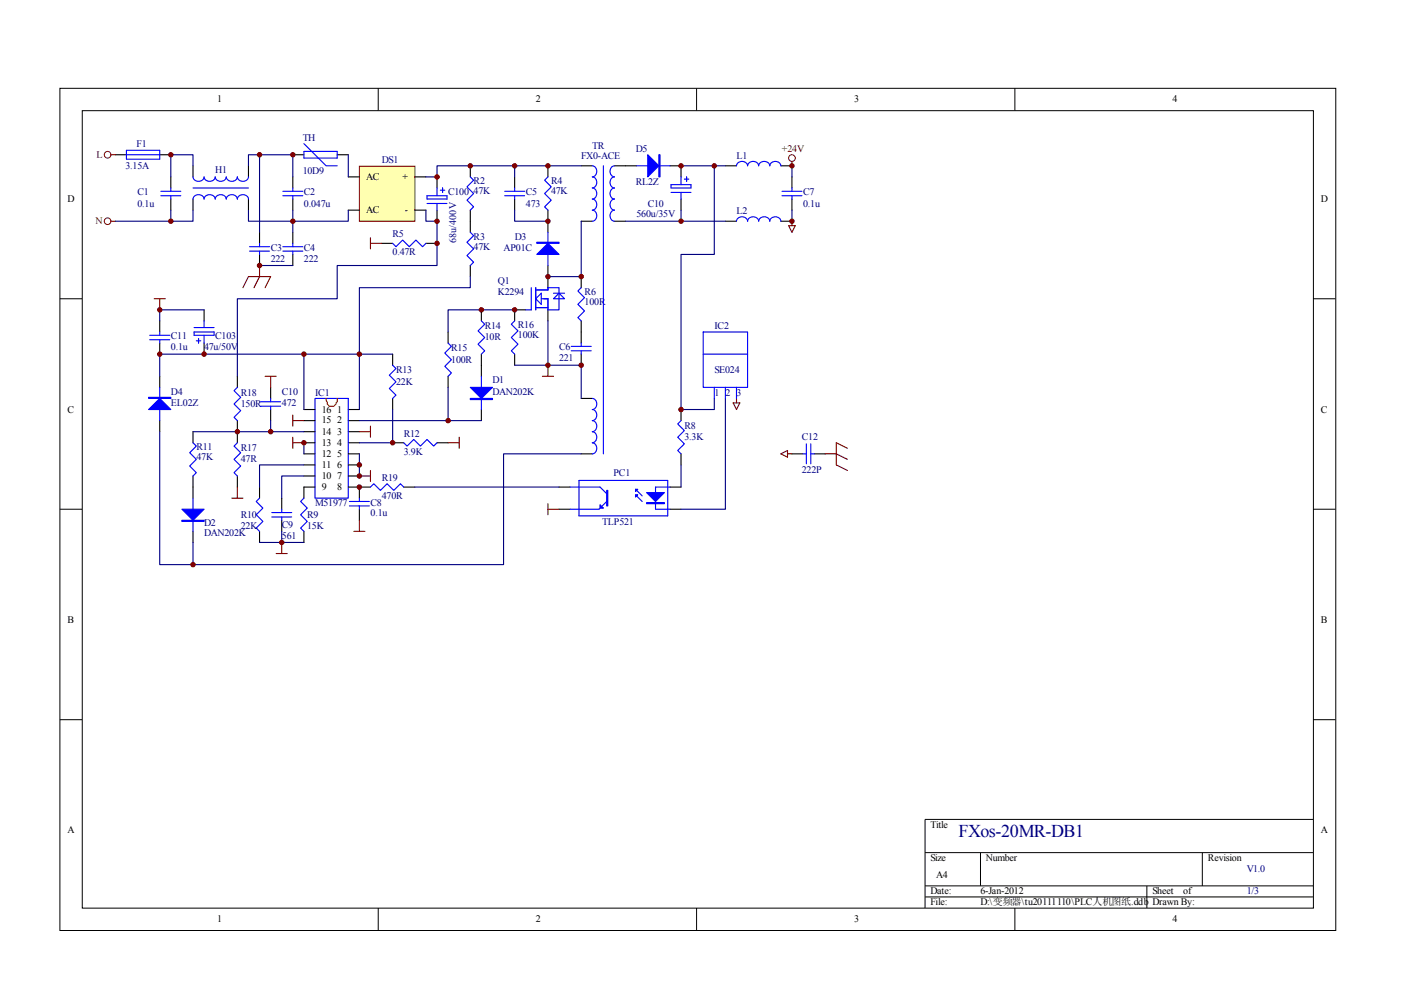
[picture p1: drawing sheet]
<svg xmlns="http://www.w3.org/2000/svg" width="297mm" height="210mm" viewBox="0 0 297 210" stroke-linecap="round" stroke-linejoin="round" font-family="sans-serif">
<g fill="none" stroke="#000" stroke-width=".21">
<path d="M12.7 18.7h270.5v178.6h-270.5zM80.2 18.7v4.7M147.7 18.7v4.7M215.2 18.7v4.7M17.4 23.5h261.1v169h-261.1zM12.7 63.3h4.7M278.4 63.3h4.7M12.7 108h4.7M278.4 108h4.7M12.7 152.6h4.7M278.4 152.6h4.7M278.4 173.7h-82.3v18.8"/>
<path d="M80.2 192.5v4.7M147.7 192.5v4.7M196.1 180.8h82.3M196.1 187.8h82.3M196.1 190.2h82.3M207.9 180.8v7M215.2 192.5v4.7M243.2 187.8v4.7M254.9 180.8v7"/>
</g>
<path d="M24.5 32.8h2.3M33.9 32.8h2.3M40.9 35.2v2.3M52.7 35.2v2.3M123.2 35.2h2.4M130.3 35.2h2.3M40.9 42.2v2.4M52.7 42.2v2.4M123.2 46.9h2.4M130.3 46.9h2.3M123.2 84.5h2.4M123.2 96.2h2.4" fill="none" stroke="#000" stroke-width=".23"/>
<path d="M26.8 31.9h7.1v1.8h-7.1zM26.8 32.8h7.1M40.9 37.5a1.21 1.21 0 0 0 1.2 .9 1.21 1.21 0 0 0 1.2-.9 1.21 1.21 0 0 0 1.2 1 1.21 1.21 0 0 0 1.1-1 1.21 1.21 0 0 0 1.2 .9 1.21 1.21 0 0 0 1.2-.9 1.21 1.21 0 0 0 1.1 .9 1.21 1.21 0 0 0 1.2-.9 1.21 1.21 0 0 0 1.2 1 1.21 1.21 0 0 0 1.2-1M40.9 39.9h11.8M125.6 35.2a1.2 1.2 0 0 1 .9 1.1 1.2 1.2 0 0 1-.9 1.2 1.2 1.2 0 0 1 .9 1.2 1.2 1.2 0 0 1-.9 1.2 1.2 1.2 0 0 1 .9 1.1 1.2 1.2 0 0 1-.9 1.2 1.2 1.2 0 0 1 .9 1.2 1.2 1.2 0 0 1-.9 1.2 1.2 1.2 0 0 1 .9 1.1 1.2 1.2 0 0 1-.9 1.2M130.3 35.2a1.2 1.2 0 0 0-1 1.1 1.2 1.2 0 0 0 1 1.2 1.2 1.2 0 0 0-1 1.2 1.2 1.2 0 0 0 1 1.2 1.2 1.2 0 0 0-1 1.1 1.2 1.2 0 0 0 1 1.2 1.2 1.2 0 0 0-1 1.2 1.2 1.2 0 0 0 1 1.2 1.2 1.2 0 0 0-1 1.1 1.2 1.2 0 0 0 1 1.2M40.9 42.2a1.21 1.21 0 0 1 1.2-.9 1.21 1.21 0 0 1 1.2 .9 1.21 1.21 0 0 1 1.1-.9 1.21 1.21 0 0 1 1.2 .9 1.2 1.2 0 0 1 1.2-.9 1.2 1.2 0 0 1 1.2 .9 1.21 1.21 0 0 1 1.1-.9 1.21 1.21 0 0 1 1.2 .9 1.21 1.21 0 0 1 1.2-.9 1.21 1.21 0 0 1 1.2 .9M125.6 84.5a1.2 1.2 0 0 1 .9 1.2 1.2 1.2 0 0 1-.9 1.1 1.2 1.2 0 0 1 .9 1.2 1.2 1.2 0 0 1-.9 1.2 1.2 1.2 0 0 1 .9 1.2 1.2 1.2 0 0 1-.9 1.1 1.2 1.2 0 0 1 .9 1.2 1.2 1.2 0 0 1-.9 1.2 1.2 1.2 0 0 1 .9 1.2 1.2 1.2 0 0 1-.9 1.1" fill="none" stroke="#00f" stroke-width=".23"/>
<path d="M76.3 35.3h11.7v11.6h-11.7z" fill="#ffffb0"/>
<g fill="none" stroke="#800000" stroke-width=".21">
<path d="M76.2 35.2h11.8v11.7h-11.8z"/>
<circle cx="22.8" cy="32.8" r=".71"/>
<circle cx="167.9" cy="33.5" r=".71"/>
<circle cx="22.8" cy="46.9" r=".7"/>
</g>
<g fill="none" stroke="#000" stroke-width=".23">
<path d="M36.2 37.5v2.4M62.1 32.8h2.3M62.1 37.5v2.4M71.5 32.8h2.3M73.8 37.5h2.4M88 37.5h2.3M92.7 37.5v2.4M99.7 35.2v2.3M109.1 37.5v2.4M116.2 35.2v2.3M132.6 35.2h2.4M142 35.2h2.4v2.3"/>
<path d="M153.8 35.2h2.4M165.6 35.2h2.3M167.9 37.5v2.4M36.2 42.2v2.4M55 49.3v2.3M55 53.9v2.4M62.1 42.2v2.4M62.1 49.3v2.3M62.1 53.9v2.4M73.8 44.6h2.4M80.9 51.6h2.3M88 44.6h2.3"/>
<path d="M90.3 51.6h2.4M92.7 44.6v2.3M99.7 44.6v4.7M99.7 56.3v2.3M109.1 42.2v2.4M116.2 44.6v4.7M116.2 56.3v4.7M123.2 58.6v2.4M144.4 42.2v2.4M153.8 46.9h2.4M165.6 46.9h2.3M167.9 42.2v2.4"/>
<path d="M33.9 68v2.4M33.9 72.7v2.4M33.9 79.8v2.3M43.3 65.7v2.3M43.3 72.7v2.4M50.3 79.8v2.3M83.2 75.1v2.3M95 70.4v2.3M95 79.8v2.3M102.1 65.7v2.3M102.1 75.1v4.7M109.1 75.1v2.3"/>
<path d="M111.5 65.7h-2.4v2.3M116.2 65.7v2.3M123.2 68v4.7M123.2 75.1v2.3M33.9 89.2v2.3M40.9 91.5v2.4M50.3 89.2v4.7M57.4 82.1v2.4M57.4 86.8v2.4M64.4 93.9h2.4M64.4 96.2h2.4M64.4 86.8h2.4"/>
<path d="M64.4 89.2h2.4M64.4 91.5h2.4M64.4 98.6h2.4M73.8 93.9h2.4M73.8 96.2h2.4M73.8 86.8h2.4M73.8 89.2h2.4M73.8 91.5h2.4M73.8 98.6h2.4M83.2 84.5v2.3M83.2 93.9h2.4M92.7 93.9h2.3"/>
<path d="M102.1 86.8v2.4M144.4 86.8v2.4M144.4 96.2v2.4M167.9 96.2h2.4M172.6 96.2h2.4M40.9 100.9v4.7M40.9 112.7v2.3M50.3 100.9v2.4M55 103.3v2.3M55 112.7v2.3M59.7 105.6v2.4M59.7 110.3v2.4"/>
<path d="M64.4 112.7v2.3M64.4 100.9h2.4M66.8 103.3h-2.4v2.3M73.8 103.3h4.7M73.8 100.9h2.4M76.2 103.3v2.3M76.2 108v2.3M85.6 103.3h2.4M118.5 103.3h2.4M118.5 108h2.4M142 103.3h2.4M142 108h2.4"/>
</g>
<g fill="none" stroke="#00f" stroke-width=".23">
<path d="M36.2 39.9v.7M62.1 39.9v.7M64.4 30.5l4.7 4.7h2.4M64.4 32.1h7.1v1.4h-7.1zM92.7 39.9v1.6M93.8 39.9v.9M99.7 37.5l.7 .7-1.4 1.4 1.4 1.4-1.4 1.4 1.4 1.5-.7 .7M109.1 39.9v.7M116.2 37.5l-.7 .7 1.4 1.4-1.4 1.4 1.4 1.4-1.4 1.5 .7 .7M127.9 35.2v61M135 35.2h7M142.3 39.2h4.2v.7h-4.2z"/>
<path d="M144.4 37.5v1.7M145.1 38h.9M145.6 37.5v.9M156.2 35.2a1.21 1.21 0 0 1 1.1-1 1.21 1.21 0 0 1 1.2 1 1.21 1.21 0 0 1 1.2-1 1.21 1.21 0 0 1 1.2 1 1.21 1.21 0 0 1 1.1-1 1.21 1.21 0 0 1 1.2 1 1.2 1.2 0 0 1 1.2-1 1.2 1.2 0 0 1 1.2 1M167.9 39.9v.7M34.1 40.6h4.2M34.1 41.5h4.2M36.2 41.5v.7M52.9 53.2h4.2M52.9 52.3h4.2M55 51.6v.7M55 53.2v.7"/>
<path d="M60 40.6h4.2M60 41.5h4.2M60 53.2h4.2M60 52.3h4.2M62.1 41.5v.7M62.1 51.6v.7M62.1 53.2v.7M83.2 51.6l.8 .7 1.4-1.4 1.4 1.4 1.4-1.4 1.4 1.4 .7-.7M90.5 41.5h4.3v.7h-4.3zM90.5 43.1h4.3M92.7 43.1v1.5M93.4 40.3h.9"/>
<path d="M99.7 49.3l.7 .7-1.4 1.4 1.4 1.4-1.4 1.4 1.4 1.4-.7 .7M107 40.6h4.2M107 41.5h4.2M109.1 41.5v.7M116.2 49.3v7M142.3 40.8h4.2M144.4 40.8v1.4M156.2 46.9a1.21 1.21 0 0 1 1.1-.9 1.21 1.21 0 0 1 1.2 .9 1.21 1.21 0 0 1 1.2-.9 1.21 1.21 0 0 1 1.2 .9 1.21 1.21 0 0 1 1.1-.9 1.21 1.21 0 0 1 1.2 .9 1.2 1.2 0 0 1 1.2-.9 1.2 1.2 0 0 1 1.2 .9M165.8 40.6h4.2M165.8 41.5h4.2M167.9 41.5v.7M31.7 72h4.3"/>
<path d="M31.7 71.1h4.3M33.9 70.4v.7M33.9 72v.7M41.2 70.4h4.2v.7h-4.2zM41.2 69.5h4.2M41.6 72.3h1M42.1 71.8v.9M43.3 68v1.5M43.3 71.1v1.6M83.2 77.4l.8 .7-1.5 1.4 1.5 1.5-1.5 1.4 1.5 1.4-.8 .7M95 72.7l.7 .7-1.4 1.5 1.4 1.4-1.4 1.4 1.4 1.4-.7 .7M102.1 68l.7 .7-1.4 1.5 1.4 1.4-1.4 1.4 1.4 1.4-.7 .7"/>
<path d="M102.1 79.8v7M109.1 68l-.7 .7 1.4 1.5-1.4 1.4 1.4 1.4-1.4 1.4 .7 .7M112.6 61v4.7h-1.1M113.6 61.5h2.6v-.5h2.3v4.7h-2.3v-2.4h-1.4M113.6 61v4.7M113.6 65.2h2.6M114.8 62.2v2.3l-1.2-1.2zM117.3 62.2h2.4M118.5 62.2l1.2 1.1h-2.4zM121.1 74.4h4.2M121.1 73.4h4.2M123.2 61l-.7 .7 1.4 1.4-1.4 1.4 1.4 1.4-1.4 1.4 .7 .7"/>
<path d="M123.2 72.7v.7M123.2 74.4v.7M149.1 70.4h9.4v11.7h-9.4zM149.1 75.1h9.4M33.9 82.1v7.1M40.9 93.9l.7 .7-1.4 1.4 1.4 1.4-1.4 1.4 1.4 1.4-.7 .7M50.3 82.1l-.7 .7 1.4 1.4-1.4 1.5 1.4 1.4-1.4 1.4 .7 .7M50.3 93.9l-.7 .7 1.4 1.4-1.4 1.4 1.4 1.4-1.4 1.4 .7 .7M55.3 85.2h4.2M55.3 86.1h4.2M57.4 84.5v.7M57.4 86.1v.7"/>
<path d="M66.8 84.5h7v21.1h-7zM85.6 93.9l.7 .7 1.4-1.4 1.4 1.4 1.4-1.4 1.4 1.4 .8-.7M144.4 89.2l-.7 .7 1.4 1.4-1.4 1.4 1.4 1.4-1.4 1.4 .7 .7M151.4 82.1v2.4M153.8 82.1v2.4M156.2 82.1v2.4M170.3 96.2h.7M171 94.1v4.2M171.9 96.2h.7M171.9 94.1v4.2M40.9 105.6v7.1M55 105.6l-.7 .7 1.4 1.4-1.4 1.4 1.4 1.5-1.4 1.4 .7 .7"/>
<path d="M57.6 109.6h4.2M57.6 108.7h4.2M59.7 108v.7M59.7 109.6v.7M64.4 105.6l-.7 .7 1.4 1.4-1.4 1.4 1.4 1.5-1.4 1.4 .7 .7M74.1 107.3h4.2M74.1 106.3h4.2M76.2 105.6v.7M76.2 107.3v.7M78.5 103.3l.8-.7 1.4 1.4 1.4-1.4 1.4 1.4 1.4-1.4 .7 .7M120.9 103.3h6.3l1.4 1.4M122.8 101.9h18.8v7.5h-18.8z"/>
<path d="M128.6 106.3l-1.6 1.7h-6.1M134.7 104.9l1.5 1.4M134.7 103.7l1.5 1.4M142 103.3h-3v4.7h3"/>
</g>
<g fill="none" stroke="#800000" stroke-width=".23">
<path d="M23.5 32.8h1M167.9 34.2v1M23.5 46.9h1M55 56.3v2.3l-1.1 2.4M78.5 50.4v2.4M78.5 51.6h2.4M167.2 47.8h1.4l-.7 1.5zM167.9 46.9v.9M32.7 63.3h2.3M33.9 63.3v2.4M51.5 61l1.2-2.4h4.7l-1.2 2.4M56.2 79.8h2.4"/>
<path d="M57.4 79.8v2.3M115 79.8h2.3M116.2 77.4v2.4M62.1 93.9h2.3M62.1 88v2.4M62.1 92.7v2.4M62.1 89.2h2.3M76.2 91.5h2.3M78.5 90.4v2.3M78.5 99.7v2.4M95 93.9h2.4M97.4 92.7v2.4"/>
<path d="M155.4 85.4h1.5l-.7 1.4zM156.2 84.5v.9M165.6 96.2l1.4-.7v1.4zM167 96.2h.9M175 96.2h2.3l2.4 1.2M179.7 95.1l-2.4-1.2v4.7l2.4 1.1M49.1 105.6h2.4M50.3 103.3v2.3M58.6 117.4h2.3M59.7 115v2.4M75 112.7h2.4M76.2 100.9h2.3"/>
<path d="M76.2 110.3v2.4M116.2 106.8v2.3M116.2 108h2.3"/>
</g>
<g fill="#00f" stroke="#00f" stroke-width=".23">
<path d="M113.8 53.9l2.4-2.3 2.3 2.3z"/>
<path d="M99.7 82.1h4.7l-2.3 2.4z"/>
<path d="M137.1 104.4h3.8l-1.9 1.9z"/>
<path d="M134.7 103.7h.5l-.5 .5z"/>
<path d="M134.7 104.9h.5l-.5 .5z"/>
<path d="M127.2 107l.7 .7h-.7z"/>
<path d="M31.5 86.8l2.4-2.3 2.3 2.3z"/>
<path d="M137.3 32.8l2.4 2.4-2.4 2.3z"/>
<path d="M38.6 108h4.7l-2.4 2.3z"/>
<path d="M113.8 51.4h4.7v.2h-4.7z" fill-rule="evenodd"/>
<path d="M99.7 84.5h4.7v.2h-4.7z" fill-rule="evenodd"/>
<path d="M137.1 106.6h3.8v.2h-3.8z" fill-rule="evenodd"/>
<path d="M128.6 104h.3v3.3h-.3z" fill-rule="evenodd"/>
<path d="M31.5 84.2h4.7v.3h-4.7z" fill-rule="evenodd"/>
<path d="M139.7 32.8h.2v4.7h-.2z" fill-rule="evenodd"/>
<path d="M38.6 110.3h4.7v.3h-4.7z" fill-rule="evenodd"/>
</g>
<path d="M69.1 84.5v.5l.3 .2a.89 .89 0 0 0 1.1 .9 .83 .83 0 0 0 .8-.7l.2-.2v-.7" fill="none" stroke="#f00" stroke-width=".23"/>
<g fill="none" stroke="#000080" stroke-width=".23">
<path d="M40.9 35.2v-2.4h-4.7v4.7M52.7 35.2v-2.4h9.4v4.7M55 32.8v16.5M73.8 32.8v4.7M109.1 35.2v2.3M123.2 35.2h-30.5v2.3h-2.4M144.4 35.2h9.4M151.4 35.2v18.7h-7v32.9h7v-2.3M167.9 35.2v2.3M36.2 44.6v2.3M40.9 44.6v2.3h-16.4M52.7 44.6v2.3h21.1v-2.3"/>
<path d="M55 56.3h7.1M62.1 44.6v4.7M90.3 44.6v2.3h2.4v9.4h-21.2v7h-21.2v16.5M99.7 58.6v2.4h-23.5v25.8M109.1 44.6v2.3h7.1M123.2 46.9v11.7h-7M132.6 46.9h21.2M144.4 44.6v2.3M167.9 44.6v2.3M43.3 65.7h-9.4v2.3M64.4 75.1v11.7M83.2 75.1h-49.3v4.7"/>
<path d="M109.1 65.7h-14.1v4.7M109.1 77.4h7.1M116.2 68v9.4h7v7.1M33.9 91.5v28.2h72.9v-23.5h16.4M40.9 91.5h23.5M57.4 89.2v2.3M64.4 98.6h-9.4v4.7M64.4 93.9v2.3M76.2 89.2h25.9M76.2 96.2v4.7M83.2 86.8v7.1h-7M95 82.1v7.1"/>
<path d="M144.4 98.6v4.7M153.8 84.5v23.5h-9.4M40.9 115v4.7M55 115h9.4M59.7 112.7v2.3M64.4 100.9h-4.7v4.7M88 103.3h30.5"/>
</g>
<g fill="#800000" stroke="#800000" stroke-width=".21">
<circle cx="36.2" cy="32.8" r=".47"/>
<circle cx="62.1" cy="32.8" r=".47"/>
<circle cx="92.7" cy="51.6" r=".47"/>
<circle cx="83.2" cy="93.9" r=".47"/>
<circle cx="76.2" cy="103.3" r=".47"/>
<circle cx="99.7" cy="35.2" r=".47"/>
<circle cx="102.1" cy="65.7" r=".47"/>
<circle cx="109.1" cy="65.7" r=".47"/>
<circle cx="123.2" cy="58.6" r=".47"/>
<circle cx="116.2" cy="46.9" r=".47"/>
<circle cx="116.2" cy="35.2" r=".47"/>
<circle cx="55" cy="56.3" r=".47"/>
<circle cx="33.9" cy="75.1" r=".47"/>
<circle cx="123.2" cy="77.4" r=".47"/>
<circle cx="92.7" cy="37.5" r=".47"/>
<circle cx="92.7" cy="46.9" r=".47"/>
<circle cx="116.2" cy="58.6" r=".47"/>
<circle cx="76.2" cy="98.6" r=".47"/>
<circle cx="76.2" cy="100.9" r=".47"/>
<circle cx="64.4" cy="93.9" r=".47"/>
<circle cx="36.2" cy="46.9" r=".47"/>
<circle cx="62.1" cy="46.9" r=".47"/>
<circle cx="55" cy="32.8" r=".47"/>
<circle cx="109.1" cy="35.2" r=".47"/>
<circle cx="116.2" cy="77.4" r=".47"/>
<circle cx="95" cy="89.2" r=".47"/>
<circle cx="76.2" cy="75.1" r=".47"/>
<circle cx="50.3" cy="91.5" r=".47"/>
<circle cx="59.7" cy="115" r=".47"/>
<circle cx="64.4" cy="75.1" r=".47"/>
<circle cx="43.3" cy="75.1" r=".47"/>
<circle cx="33.9" cy="65.7" r=".47"/>
<circle cx="57.4" cy="91.5" r=".47"/>
<circle cx="144.4" cy="35.2" r=".47"/>
<circle cx="167.9" cy="46.9" r=".47"/>
<circle cx="144.4" cy="46.9" r=".47"/>
<circle cx="144.4" cy="86.8" r=".47"/>
<circle cx="151.4" cy="35.2" r=".47"/>
<circle cx="40.9" cy="119.7" r=".47"/>
<circle cx="167.9" cy="35.2" r=".47"/>
</g>
<text font-size="3.8" fill="#000080" x="203.2" y="177.5">FXos-20MR-DB1</text>
<g font-size="2.1">
<text x="46.1" y="21.7">1</text>
<text x="113.6" y="21.7">2</text>
<text x="181.1" y="21.7">3</text>
<text x="248.6" y="21.7">4</text>
<text x="77.6" y="38.1">AC</text>
<text x="85.3" y="38.1">+</text>
<text x="14.3" y="42.8">D</text>
<text x="77.6" y="45.1">AC</text>
<text x="85.9" y="45.1">-</text>
<text x="280.1" y="42.8">D</text>
<text x="14.3" y="87.5">C</text>
<text x="68.2" y="89.8">15</text>
<text x="68.2" y="87.5">16</text>
<text x="71.5" y="87.5">1</text>
<text x="71.5" y="89.8">2</text>
<text x="280.1" y="87.5">C</text>
<text x="68.2" y="94.5">13</text>
<text x="68.2" y="92.1">14</text>
<text x="71.5" y="92.1">3</text>
<text x="71.5" y="94.5">4</text>
<text x="68.2" y="101.5">10</text>
<text x="68.2" y="99.2">11</text>
<text x="68.2" y="96.9">12</text>
<text x="71.5" y="96.9">5</text>
<text x="71.5" y="99.2">6</text>
<text x="71.5" y="101.5">7</text>
<text x="68.2" y="103.9">9</text>
<text x="71.5" y="103.9">8</text>
<text x="14.3" y="132.1">B</text>
<text x="280.1" y="132.1">B</text>
<text x="14.3" y="176.7">A</text>
<text x="197.3" y="175.5">Title</text>
<text x="280.1" y="176.7">A</text>
<text x="197.3" y="182.6">Size</text>
<text x="209" y="182.6">Number</text>
<text x="256.1" y="182.6">Revision</text>
<text x="197.3" y="189.6">Date:</text>
<text x="197.3" y="192">File:</text>
<text x="198.5" y="186.1">A4</text>
<text x="207.9" y="189.6">6-Jan-2012</text>
<text x="207.9" y="192">D:\变频器\tu20111110\PLC人机图纸.ddb</text>
<text x="244.3" y="189.6">Sheet</text>
<text x="244.3" y="192">Drawn By:</text>
<text x="250.9" y="189.6">of</text>
<text x="46.1" y="195.5">1</text>
<text x="113.6" y="195.5">2</text>
<text x="181.1" y="195.5">3</text>
<text x="248.6" y="195.5">4</text>
</g>
<g font-size="2.1" fill="#000080">
<text x="64.2" y="29.9">TH</text>
<text x="26.6" y="35.7">3.15A</text>
<text x="29" y="31.1">F1</text>
<text x="80.9" y="34.6">DS1</text>
<text x="123.2" y="33.6">FX0-ACE</text>
<text x="125.6" y="31.5">TR</text>
<text x="134.8" y="32.3">D5</text>
<text x="156.1" y="33.6">L1</text>
<text x="29.1" y="41.4">C1</text>
<text x="45.6" y="36.7">H1</text>
<text x="64.2" y="36.9">10D9</text>
<text x="64.4" y="41.4">C2</text>
<text x="95" y="41.4">C100</text>
<text x="100.4" y="39">R2</text>
<text x="100.4" y="41.2">47K</text>
<text x="111.5" y="41.4">C5</text>
<text x="116.8" y="39">R4</text>
<text x="116.8" y="41.2">47K</text>
<text x="134.8" y="39.3">RL2Z</text>
<text x="170.3" y="41.4">C7</text>
<text x="29.1" y="43.8">0.1u</text>
<text x="64.4" y="43.8">0.047u</text>
<text x="111.5" y="43.8">473</text>
<text x="135" y="46.1">560u/35V</text>
<text x="137.3" y="43.8">C10</text>
<text x="156.1" y="45.4">L2</text>
<text x="170.3" y="43.8">0.1u</text>
<text x="57.4" y="53.2">C3</text>
<text x="64.4" y="53.2">C4</text>
<text x="83.2" y="50.3">R5</text>
<text x="96.7" y="51.6" transform="rotate(-90 96.7 51.6)">68u/400V</text>
<text x="100.4" y="50.8">R3</text>
<text x="100.4" y="52.9">47K</text>
<text x="106.8" y="53.2">AP01C</text>
<text x="109.1" y="50.8">D3</text>
<text x="57.4" y="55.5">222</text>
<text x="64.4" y="55.5">222</text>
<text x="83.2" y="54.1">0.47R</text>
<text x="105.6" y="60.2">Q1</text>
<text x="105.6" y="62.5">K2294</text>
<text x="124" y="62.5">R6</text>
<text x="124" y="64.6">100R</text>
<text x="36.2" y="71.9">C11</text>
<text x="45.6" y="71.9">C103</text>
<text x="102.8" y="69.8">R14</text>
<text x="109.8" y="69.6">R16</text>
<text x="109.8" y="71.7">100K</text>
<text x="151.5" y="69.8">IC2</text>
<text x="36.2" y="74.3">0.1u</text>
<text x="43.3" y="74.3">47u/50V</text>
<text x="95.7" y="74.5">R15</text>
<text x="95.7" y="76.9">100R</text>
<text x="102.8" y="72.2">10R</text>
<text x="118.5" y="74.3">C6</text>
<text x="118.5" y="76.6">221</text>
<text x="36.2" y="83.7">D4</text>
<text x="51.1" y="83.9">R18</text>
<text x="59.8" y="83.7">C10</text>
<text x="66.8" y="83.9">IC1</text>
<text x="84" y="79.2">R13</text>
<text x="84" y="81.5">22K</text>
<text x="104.4" y="81.3">D1</text>
<text x="104.4" y="83.7">DAN202K</text>
<text x="151.5" y="79.2">SE024</text>
<text x="151.5" y="83.9">1</text>
<text x="153.8" y="83.9">2</text>
<text x="156.1" y="83.9">3</text>
<text x="36.2" y="86">EL02Z</text>
<text x="51.1" y="86.3">150R</text>
<text x="59.8" y="86">472</text>
<text x="41.7" y="95.4">R11</text>
<text x="51.1" y="95.7">R17</text>
<text x="85.6" y="92.6">R12</text>
<text x="145.1" y="90.9">R8</text>
<text x="145.1" y="93.3">3.3K</text>
<text x="170" y="93.3">C12</text>
<text x="41.7" y="97.6">47K</text>
<text x="51.1" y="98">47R</text>
<text x="85.6" y="96.4">3.9K</text>
<text x="130" y="101">PC1</text>
<text x="170" y="100.3">222P</text>
<text x="66.8" y="107.4">M51977</text>
<text x="78.6" y="107.2">C8</text>
<text x="80.9" y="102">R19</text>
<text x="80.9" y="105.8">470R</text>
<text x="43.3" y="111.6">D2</text>
<text x="43.3" y="113.7">DAN202K</text>
<text x="51.1" y="109.7">R10</text>
<text x="51.1" y="112.1">22K</text>
<text x="59.8" y="111.9">C9</text>
<text x="65.1" y="109.7">R9</text>
<text x="65.1" y="112.1">15K</text>
<text x="78.6" y="109.5">0.1u</text>
<text x="127.7" y="111.4">TLP521</text>
<text x="59.8" y="114.2">561</text>
<text x="264.3" y="184.9">V1.0</text>
<text x="264.3" y="189.6">1/3</text>
</g>
<g font-size="2.1" fill="#800000">
<text x="20.5" y="33.5">L</text>
<text x="165.8" y="32.3">+24V</text>
<text x="20.2" y="47.5">N</text>
</g>
</svg>
